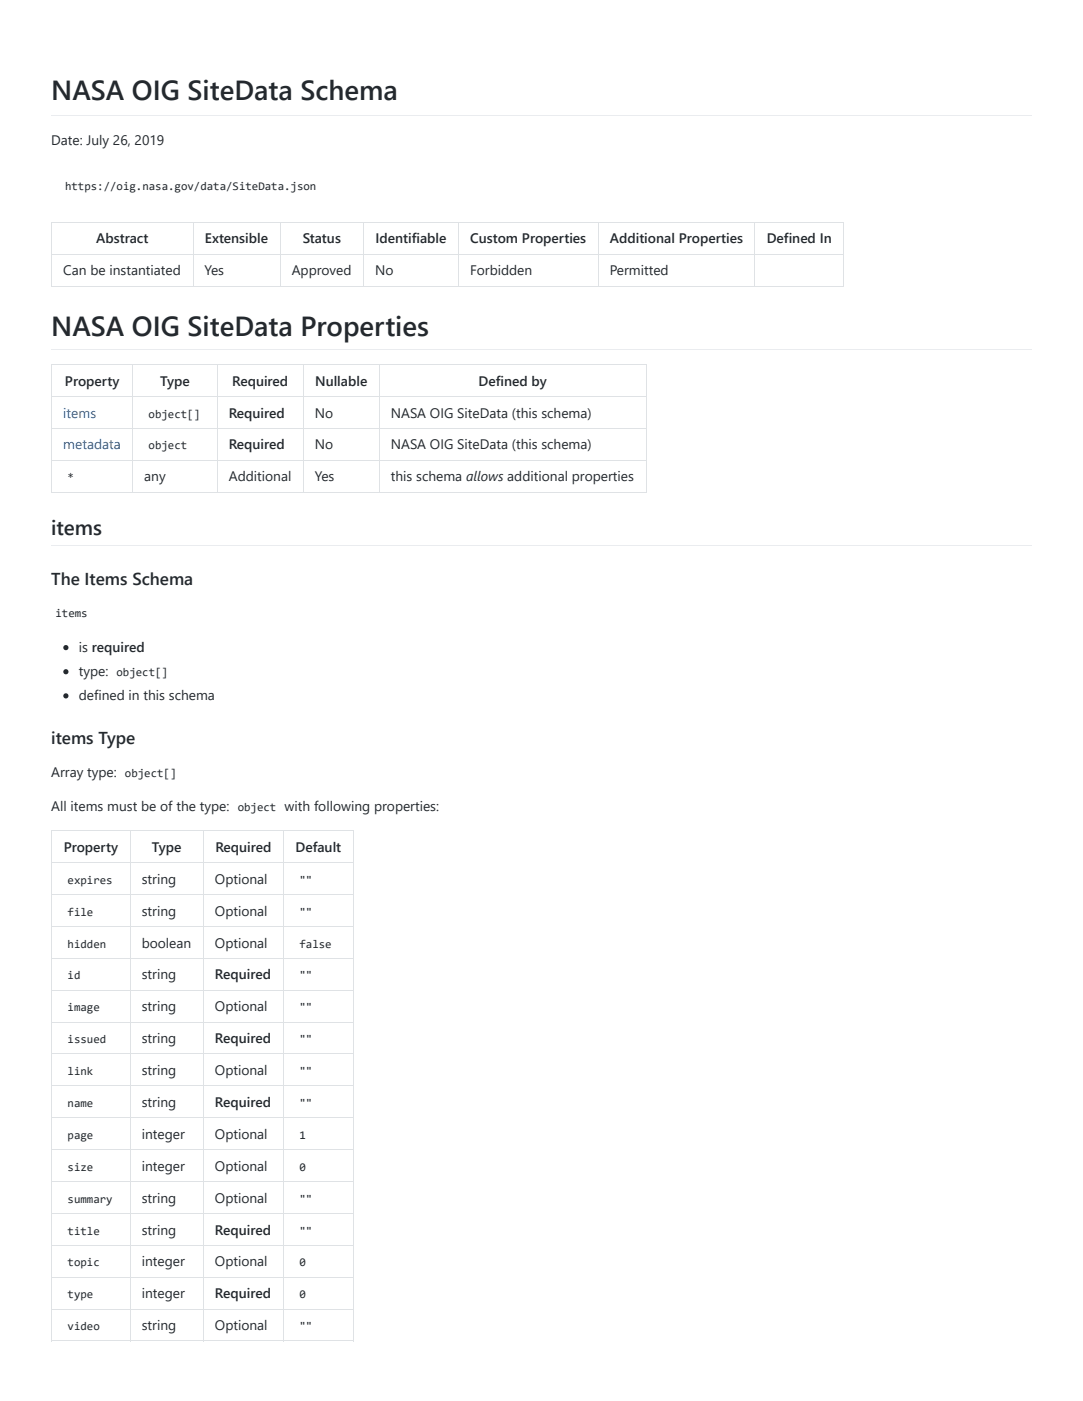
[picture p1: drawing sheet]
<svg xmlns="http://www.w3.org/2000/svg" width="216mm" height="280mm" viewBox="0 0 216 280" stroke-linecap="round" stroke-linejoin="round" font-family="sans-serif">
<path d="M10.2 23.1h195.9" fill="none" stroke="#eaecef" stroke-width=".2"/>
<g fill="#fff">
<path d="M10.4 32.9l.3-.1h194.8a.52 .52 0 0 1 .6 .5v7.7a.52 .52 0 0 1-.6 .5h-194.8a.52 .52 0 0 1-.5-.5v-7.7z"/>
<path d="M10.2 44.3h28.3v6.4h-28.3z"/>
<path d="M38.5 44.3h17.3v6.4h-17.3z"/>
<path d="M55.8 44.3h16.7v6.4h-16.7z"/>
<path d="M72.5 44.3h19v6.4h-19z"/>
<path d="M91.5 44.3h27.8v6.4h-27.8z"/>
<path d="M119.3 44.3h31.3v6.4h-31.3z"/>
<path d="M150.6 44.3h17.8v6.4h-17.8z"/>
<path d="M10.2 50.7h28.3v6.3h-28.3z"/>
<path d="M38.5 50.7h17.3v6.3h-17.3z"/>
<path d="M55.8 50.7h16.7v6.3h-16.7z"/>
<path d="M72.5 50.7h19v6.3h-19z"/>
<path d="M91.5 50.7h27.8v6.3h-27.8z"/>
<path d="M119.3 50.7h31.3v6.3h-31.3z"/>
<path d="M150.6 50.7h17.8v6.3h-17.8z"/>
</g>
<path d="M10.2 57.1h158.3M10.2 44.4h158.3M10.2 50.8h158.3M10.3 44.3v12.9M38.5 44.3v12.9M55.9 44.3v12.9M72.6 44.3v12.9M91.5 44.3v12.9M119.4 44.3v12.9M150.7 44.3v12.9M168.5 44.3v12.9" fill="none" stroke="#dfe2e5" stroke-width=".2"/>
<path d="M10.2 69.9h195.9" fill="none" stroke="#eaecef" stroke-width=".2"/>
<g fill="#fff">
<path d="M10.2 72.7h16.2v6.4h-16.2z"/>
<path d="M26.4 72.7h16.9v6.4h-16.9z"/>
<path d="M43.3 72.7h17.2v6.4h-17.2z"/>
<path d="M60.5 72.7h15.1v6.4h-15.1z"/>
<path d="M75.6 72.7h53.4v6.4h-53.4z"/>
<path d="M10.2 79.1h16.2v6.3h-16.2z"/>
<path d="M26.4 79.1h16.9v6.3h-16.9z"/>
<path d="M43.3 79.1h17.2v6.3h-17.2z"/>
<path d="M60.5 79.1h15.1v6.3h-15.1z"/>
<path d="M75.6 79.1h53.4v6.3h-53.4z"/>
<path d="M10.2 85.4h16.2v6.4h-16.2z"/>
<path d="M26.4 85.4h16.9v6.4h-16.9z"/>
<path d="M43.3 85.4h17.2v6.4h-17.2z"/>
<path d="M60.5 85.4h15.1v6.4h-15.1z"/>
<path d="M75.6 85.4h53.4v6.4h-53.4z"/>
<path d="M10.2 91.8h16.2v6.4h-16.2z"/>
<path d="M26.4 91.8h16.9v6.4h-16.9z"/>
<path d="M43.3 91.8h17.2v6.4h-17.2z"/>
<path d="M60.5 91.8h15.1v6.4h-15.1z"/>
<path d="M75.6 91.8h53.4v6.4h-53.4z"/>
</g>
<path d="M10.2 72.8h118.9M10.2 79.1h118.9M10.3 72.7v25.6M26.5 72.7v25.6M43.4 72.7v25.6M60.6 72.7v25.6M75.7 72.7v25.6M129.1 72.7v25.6M10.2 98.2h118.9M10.2 91.9h118.9M10.2 85.5h118.9" fill="none" stroke="#dfe2e5" stroke-width=".2"/>
<path d="M10.2 108.9h195.9" fill="none" stroke="#eaecef" stroke-width=".2"/>
<g fill="#fff">
<path d="M10.2 165.8h15.7v6.4h-15.7z"/>
<path d="M25.9 165.8h14.6v6.4h-14.6z"/>
<path d="M40.5 165.8h16v6.4h-16z"/>
<path d="M56.5 165.8h14v6.4h-14z"/>
<path d="M10.2 172.2h15.7v6.3h-15.7z"/>
<path d="M25.9 172.2h14.6v6.3h-14.6z"/>
<path d="M40.5 172.2h16v6.3h-16z"/>
<path d="M56.5 172.2h14v6.3h-14z"/>
<path d="M10.2 178.5h15.7v6.4h-15.7z"/>
<path d="M25.9 178.5h14.6v6.4h-14.6z"/>
<path d="M40.5 178.5h16v6.4h-16z"/>
<path d="M56.5 178.5h14v6.4h-14z"/>
<path d="M10.2 184.9h15.7v6.4h-15.7z"/>
<path d="M25.9 184.9h14.6v6.4h-14.6z"/>
<path d="M40.5 184.9h16v6.4h-16z"/>
<path d="M56.5 184.9h14v6.4h-14z"/>
<path d="M10.2 191.3h15.7v6.3h-15.7z"/>
<path d="M25.9 191.3h14.6v6.3h-14.6z"/>
<path d="M40.5 191.3h16v6.3h-16z"/>
<path d="M56.5 191.3h14v6.3h-14z"/>
<path d="M10.2 197.6h15.7v6.4h-15.7z"/>
<path d="M25.9 197.6h14.6v6.4h-14.6z"/>
<path d="M40.5 197.6h16v6.4h-16z"/>
<path d="M56.5 197.6h14v6.4h-14z"/>
<path d="M10.2 204h15.7v6.4h-15.7z"/>
<path d="M25.9 204h14.6v6.4h-14.6z"/>
<path d="M40.5 204h16v6.4h-16z"/>
<path d="M56.5 204h14v6.4h-14z"/>
<path d="M10.2 210.4h15.7v6.3h-15.7z"/>
<path d="M25.9 210.4h14.6v6.3h-14.6z"/>
<path d="M40.5 210.4h16v6.3h-16z"/>
<path d="M56.5 210.4h14v6.3h-14z"/>
<path d="M10.2 216.7h15.7v6.4h-15.7z"/>
<path d="M25.9 216.7h14.6v6.4h-14.6z"/>
<path d="M40.5 216.7h16v6.4h-16z"/>
<path d="M56.5 216.7h14v6.4h-14z"/>
<path d="M10.2 223.1h15.7v6.4h-15.7z"/>
<path d="M25.9 223.1h14.6v6.4h-14.6z"/>
<path d="M40.5 223.1h16v6.4h-16z"/>
<path d="M56.5 223.1h14v6.4h-14z"/>
<path d="M10.2 229.5h15.7v6.3h-15.7z"/>
<path d="M25.9 229.5h14.6v6.3h-14.6z"/>
<path d="M40.5 229.5h16v6.3h-16z"/>
<path d="M56.5 229.5h14v6.3h-14z"/>
<path d="M10.2 235.8h15.7v6.4h-15.7z"/>
<path d="M25.9 235.8h14.6v6.4h-14.6z"/>
<path d="M40.5 235.8h16v6.4h-16z"/>
<path d="M56.5 235.8h14v6.4h-14z"/>
<path d="M10.2 242.2h15.7v6.4h-15.7z"/>
<path d="M25.9 242.2h14.6v6.4h-14.6z"/>
<path d="M40.5 242.2h16v6.4h-16z"/>
<path d="M56.5 242.2h14v6.4h-14z"/>
<path d="M10.2 248.6h15.7v6.3h-15.7z"/>
<path d="M25.9 248.6h14.6v6.3h-14.6z"/>
<path d="M40.5 248.6h16v6.3h-16z"/>
<path d="M56.5 248.6h14v6.3h-14z"/>
<path d="M10.2 254.9h15.7v6.4h-15.7z"/>
<path d="M25.9 254.9h14.6v6.4h-14.6z"/>
<path d="M40.5 254.9h16v6.4h-16z"/>
<path d="M56.5 254.9h14v6.4h-14z"/>
<path d="M10.2 261.3h15.7v6.4h-15.7z"/>
<path d="M25.9 261.3h14.6v6.4h-14.6z"/>
<path d="M40.5 261.3h16v6.4h-16z"/>
<path d="M56.5 261.3h14v6.4h-14z"/>
</g>
<g fill="none" stroke="#dfe2e5" stroke-width=".2">
<path d="M10.2 178.6h60.4M10.2 165.9h60.4M10.2 172.2h60.4M10.3 165.8v102M26 165.8v102M40.6 165.8v102M56.6 165.8v102M70.5 165.8v102M10.2 197.7h60.4M10.2 191.3h60.4M10.2 185h60.4M10.2 216.8h60.4"/>
<path d="M10.2 210.4h60.4M10.2 204.1h60.4M10.2 235.9h60.4M10.2 229.5h60.4M10.2 223.2h60.4M10.2 255h60.4M10.2 248.6h60.4M10.2 242.3h60.4M10.2 267.7h60.4M10.2 261.4h60.4"/>
</g>
<g fill="#fff">
<path d="M29 80.8l.3-.2h11a.52 .52 0 0 1 .6 .5v2.8a.52 .52 0 0 1-.6 .5h-11a.52 .52 0 0 1-.5-.5v-2.8z"/>
<path d="M29 87.1l.3-.1h8.5a.52 .52 0 0 1 .5 .5v2.7a.52 .52 0 0 1-.5 .6h-8.5a.52 .52 0 0 1-.5-.6v-2.7z"/>
<path d="M12.8 93.5l.4-.2h1.8a.52 .52 0 0 1 .6 .6v2.7a.52 .52 0 0 1-.6 .5h-1.8a.52 .52 0 0 1-.6-.5v-2.7z"/>
<path d="M10.4 120.9l.3-.2h7.1a.52 .52 0 0 1 .5 .5v2.6a.52 .52 0 0 1-.5 .5h-7.1a.52 .52 0 0 1-.5-.5v-2.6z"/>
</g>
<g fill="#24292e">
<circle cx="13.2" cy="129.3" r=".52"/>
<circle cx="13.2" cy="134.1" r=".52"/>
</g>
<path d="M22.6 132.6l.4-.2h11a.52 .52 0 0 1 .5 .5v2.6a.52 .52 0 0 1-.5 .5h-11a.52 .52 0 0 1-.6-.5v-2.6z" fill="#fff"/>
<circle cx="13.2" cy="138.9" r=".52" fill="#24292e"/>
<g fill="#fff">
<path d="M24.3 152.7l.4-.2h10.8a.52 .52 0 0 1 .5 .6v2.5a.52 .52 0 0 1-.5 .6h-10.8a.52 .52 0 0 1-.5-.6v-2.5z"/>
<path d="M46.7 159.6l.4-.2h8.4a.52 .52 0 0 1 .5 .5v2.6a.52 .52 0 0 1-.5 .5h-8.4a.52 .52 0 0 1-.6-.5v-2.6z"/>
<path d="M12.8 174l.4-.1h9.6a.52 .52 0 0 1 .5 .5v2.6a.52 .52 0 0 1-.5 .5h-9.6a.52 .52 0 0 1-.6-.5v-2.6z"/>
<path d="M59.1 174l.3-.1h3.3a.52 .52 0 0 1 .5 .5v2.6a.52 .52 0 0 1-.5 .5h-3.3a.52 .52 0 0 1-.5-.5v-2.6z"/>
<path d="M12.8 180.4l.4-.2h5.8a.52 .52 0 0 1 .5 .6v2.5a.52 .52 0 0 1-.5 .6h-5.8a.52 .52 0 0 1-.6-.6v-2.5z"/>
<path d="M59.1 180.4l.3-.2h3.3a.52 .52 0 0 1 .5 .6v2.5a.52 .52 0 0 1-.5 .6h-3.3a.52 .52 0 0 1-.5-.6v-2.5z"/>
<path d="M12.8 186.8l.4-.2h8.4a.52 .52 0 0 1 .5 .5v2.6a.52 .52 0 0 1-.5 .5h-8.4a.52 .52 0 0 1-.6-.5v-2.6z"/>
<path d="M59.1 186.8l.3-.2h7.1a.52 .52 0 0 1 .5 .5v2.6a.52 .52 0 0 1-.5 .5h-7.1a.52 .52 0 0 1-.5-.5v-2.6z"/>
<path d="M12.8 193.1l.4-.1h3.2a.52 .52 0 0 1 .5 .5v2.6a.52 .52 0 0 1-.5 .5h-3.2a.52 .52 0 0 1-.6-.5v-2.6z"/>
<path d="M59.1 193.1l.3-.1h3.3a.52 .52 0 0 1 .5 .5v2.6a.52 .52 0 0 1-.5 .5h-3.3a.52 .52 0 0 1-.5-.5v-2.6z"/>
<path d="M12.8 199.5l.4-.2h7a.52 .52 0 0 1 .5 .6v2.5a.52 .52 0 0 1-.5 .6h-7a.52 .52 0 0 1-.6-.6v-2.5z"/>
<path d="M59.1 199.5l.3-.2h3.3a.52 .52 0 0 1 .5 .6v2.5a.52 .52 0 0 1-.5 .6h-3.3a.52 .52 0 0 1-.5-.6v-2.5z"/>
<path d="M12.8 205.9l.4-.2h8.4a.52 .52 0 0 1 .5 .5v2.6a.52 .52 0 0 1-.5 .5h-8.4a.52 .52 0 0 1-.6-.5v-2.6z"/>
<path d="M59.1 205.9l.3-.2h3.3a.52 .52 0 0 1 .5 .5v2.6a.52 .52 0 0 1-.5 .5h-3.3a.52 .52 0 0 1-.5-.5v-2.6z"/>
<path d="M12.8 212.2l.4-.1h5.8a.52 .52 0 0 1 .5 .5v2.6a.52 .52 0 0 1-.5 .5h-5.8a.52 .52 0 0 1-.6-.5v-2.6z"/>
<path d="M59.1 212.2l.3-.1h3.3a.52 .52 0 0 1 .5 .5v2.6a.52 .52 0 0 1-.5 .5h-3.3a.52 .52 0 0 1-.5-.5v-2.6z"/>
<path d="M12.8 218.6l.4-.2h5.8a.52 .52 0 0 1 .5 .6v2.5a.52 .52 0 0 1-.5 .6h-5.8a.52 .52 0 0 1-.6-.6v-2.5z"/>
<path d="M59.1 218.6l.3-.2h3.3a.52 .52 0 0 1 .5 .6v2.5a.52 .52 0 0 1-.5 .6h-3.3a.52 .52 0 0 1-.5-.6v-2.5z"/>
<path d="M12.8 225l.4-.2h5.8a.52 .52 0 0 1 .5 .5v2.6a.52 .52 0 0 1-.5 .5h-5.8a.52 .52 0 0 1-.6-.5v-2.6z"/>
<path d="M59.1 225l.3-.2h1.9a.52 .52 0 0 1 .6 .5v2.6a.52 .52 0 0 1-.6 .5h-1.9a.52 .52 0 0 1-.5-.5v-2.6z"/>
<path d="M12.8 231.3l.4-.1h5.8a.52 .52 0 0 1 .5 .5v2.6a.52 .52 0 0 1-.5 .5h-5.8a.52 .52 0 0 1-.6-.5v-2.6z"/>
<path d="M59.1 231.3l.3-.1h1.9a.52 .52 0 0 1 .6 .5v2.6a.52 .52 0 0 1-.6 .5h-1.9a.52 .52 0 0 1-.5-.5v-2.6z"/>
<path d="M12.8 237.7l.4-.2h9.6a.52 .52 0 0 1 .5 .6v2.5a.52 .52 0 0 1-.5 .6h-9.6a.52 .52 0 0 1-.6-.6v-2.5z"/>
<path d="M59.1 237.7l.3-.2h3.3a.52 .52 0 0 1 .5 .6v2.5a.52 .52 0 0 1-.5 .6h-3.3a.52 .52 0 0 1-.5-.6v-2.5z"/>
<path d="M12.8 244.1l.4-.2h7a.52 .52 0 0 1 .5 .5v2.6a.52 .52 0 0 1-.5 .5h-7a.52 .52 0 0 1-.6-.5v-2.6z"/>
<path d="M59.1 244.1l.3-.2h3.3a.52 .52 0 0 1 .5 .5v2.6a.52 .52 0 0 1-.5 .5h-3.3a.52 .52 0 0 1-.5-.5v-2.6z"/>
<path d="M12.8 250.4l.4-.1h7a.52 .52 0 0 1 .5 .5v2.6a.52 .52 0 0 1-.5 .5h-7a.52 .52 0 0 1-.6-.5v-2.6z"/>
<path d="M59.1 250.4l.3-.1h1.9a.52 .52 0 0 1 .6 .5v2.6a.52 .52 0 0 1-.6 .5h-1.9a.52 .52 0 0 1-.5-.5v-2.6z"/>
<path d="M12.8 256.8l.4-.2h5.8a.52 .52 0 0 1 .5 .6v2.5a.52 .52 0 0 1-.5 .6h-5.8a.52 .52 0 0 1-.6-.6v-2.5z"/>
<path d="M59.1 256.8l.3-.2h1.9a.52 .52 0 0 1 .6 .6v2.5a.52 .52 0 0 1-.6 .6h-1.9a.52 .52 0 0 1-.5-.6v-2.5z"/>
<path d="M12.8 263.2l.4-.2h7a.52 .52 0 0 1 .5 .5v2.6a.52 .52 0 0 1-.5 .5h-7a.52 .52 0 0 1-.6-.5v-2.6z"/>
<path d="M59.1 263.2l.3-.2h3.3a.52 .52 0 0 1 .5 .5v2.6a.52 .52 0 0 1-.5 .5h-3.3a.52 .52 0 0 1-.5-.5v-2.6z"/>
</g>
<g font-size="5.5" fill="#24292e">
<text x="10.2" y="20">NASA OIG SiteData Schema</text>
<text x="10.2" y="67">NASA OIG SiteData Properties</text>
</g>
<text font-size="4.1" fill="#24292e" x="10.2" y="106.8">items</text>
<g font-size="3.4" fill="#24292e">
<text x="10.2" y="116.7">The Items Schema</text>
<text x="10.2" y="148.6">items Type</text>
</g>
<g font-size="2.8" fill="#24292e">
<text x="10.2" y="29">Date: July 26, 2019</text>
<text x="19.2" y="48.6">Abstract</text>
<text x="40.9" y="48.6">Extensible</text>
<text x="60.4" y="48.6">Status</text>
<text x="75" y="48.6">Identifiable</text>
<text x="93.9" y="48.6">Custom Properties</text>
<text x="121.8" y="48.6">Additional Properties</text>
<text x="153.1" y="48.6">Defined In</text>
<text x="12.6" y="55">Can be instantiated</text>
<text x="40.9" y="55">Yes</text>
<text x="58.2" y="55">Approved</text>
<text x="74.9" y="55">No</text>
<text x="93.9" y="55">Forbidden</text>
<text x="121.7" y="55">Permitted</text>
<text x="13" y="77">Property</text>
<text x="32" y="77">Type</text>
<text x="46.4" y="77">Required</text>
<text x="62.9" y="77">Nullable</text>
<text x="95.6" y="77">Defined by</text>
<text x="45.7" y="83.4">Required</text>
<text x="62.9" y="83.4">No</text>
<text x="78" y="83.4">NASA OIG SiteData (this schema)</text>
<text x="45.7" y="89.7">Required</text>
<text x="62.9" y="89.7">No</text>
<text x="78" y="89.7">NASA OIG SiteData (this schema)</text>
<text x="28.8" y="96.1">any</text>
<text x="45.7" y="96.1">Additional</text>
<text x="62.9" y="96.1">Yes</text>
<text x="78" y="96.1">this schema allows additional properties</text>
<text x="15.7" y="130.2">is required</text>
<text x="15.7" y="135">type:</text>
<text x="15.7" y="139.8">defined in this schema</text>
<text x="10.2" y="155.1">Array type:</text>
<text x="10.2" y="162">All items must be of the type:</text>
<text x="56.8" y="162">with following properties:</text>
<text x="12.7" y="170.1">Property</text>
<text x="30.3" y="170.1">Type</text>
<text x="43" y="170.1">Required</text>
<text x="59" y="170.1">Default</text>
<text x="28.3" y="176.5">string</text>
<text x="42.9" y="176.5">Optional</text>
<text x="28.3" y="182.8">string</text>
<text x="42.9" y="182.8">Optional</text>
<text x="28.3" y="189.2">boolean</text>
<text x="42.9" y="189.2">Optional</text>
<text x="28.3" y="195.6">string</text>
<text x="42.9" y="195.6">Required</text>
<text x="28.3" y="201.9">string</text>
<text x="42.9" y="201.9">Optional</text>
<text x="28.3" y="208.3">string</text>
<text x="42.9" y="208.3">Required</text>
<text x="28.3" y="214.7">string</text>
<text x="42.9" y="214.7">Optional</text>
<text x="28.3" y="221">string</text>
<text x="42.9" y="221">Required</text>
<text x="28.3" y="227.4">integer</text>
<text x="42.9" y="227.4">Optional</text>
<text x="28.3" y="233.8">integer</text>
<text x="42.9" y="233.8">Optional</text>
<text x="28.3" y="240.1">string</text>
<text x="42.9" y="240.1">Optional</text>
<text x="28.3" y="246.5">string</text>
<text x="42.9" y="246.5">Required</text>
<text x="28.3" y="252.9">integer</text>
<text x="42.9" y="252.9">Optional</text>
<text x="28.3" y="259.2">integer</text>
<text x="42.9" y="259.2">Required</text>
<text x="28.3" y="265.6">string</text>
<text x="42.9" y="265.6">Optional</text>
</g>
<g font-size="2.8" fill="#0366d6">
<text x="12.6" y="83.4">items</text>
<text x="12.6" y="89.7">metadata</text>
</g>
<g font-size="2.3" fill="#24292e">
<text x="13" y="37.9">https://oig.nasa.gov/data/SiteData.json</text>
<text x="29.7" y="83.4">object[]</text>
<text x="29.7" y="89.7">object</text>
<text x="13.5" y="96.1">*</text>
<text x="11.1" y="123.3">items</text>
<text x="23.3" y="135">object[]</text>
<text x="24.9" y="155.1">object[]</text>
<text x="47.5" y="162">object</text>
<text x="13.5" y="176.5">expires</text>
<text x="59.8" y="176.5">&quot;&quot;</text>
<text x="13.5" y="182.8">file</text>
<text x="59.8" y="182.8">&quot;&quot;</text>
<text x="13.5" y="189.2">hidden</text>
<text x="59.8" y="189.2">false</text>
<text x="13.5" y="195.6">id</text>
<text x="59.8" y="195.6">&quot;&quot;</text>
<text x="13.5" y="201.9">image</text>
<text x="59.8" y="201.9">&quot;&quot;</text>
<text x="13.5" y="208.3">issued</text>
<text x="59.8" y="208.3">&quot;&quot;</text>
<text x="13.5" y="214.7">link</text>
<text x="59.8" y="214.7">&quot;&quot;</text>
<text x="13.5" y="221">name</text>
<text x="59.8" y="221">&quot;&quot;</text>
<text x="13.5" y="227.4">page</text>
<text x="59.8" y="227.4">1</text>
<text x="13.5" y="233.8">size</text>
<text x="59.8" y="233.8">0</text>
<text x="13.5" y="240.1">summary</text>
<text x="59.8" y="240.1">&quot;&quot;</text>
<text x="13.5" y="246.5">title</text>
<text x="59.8" y="246.5">&quot;&quot;</text>
<text x="13.5" y="252.9">topic</text>
<text x="59.8" y="252.9">0</text>
<text x="13.5" y="259.2">type</text>
<text x="59.8" y="259.2">0</text>
<text x="13.5" y="265.6">video</text>
<text x="59.8" y="265.6">&quot;&quot;</text>
</g>
</svg>
